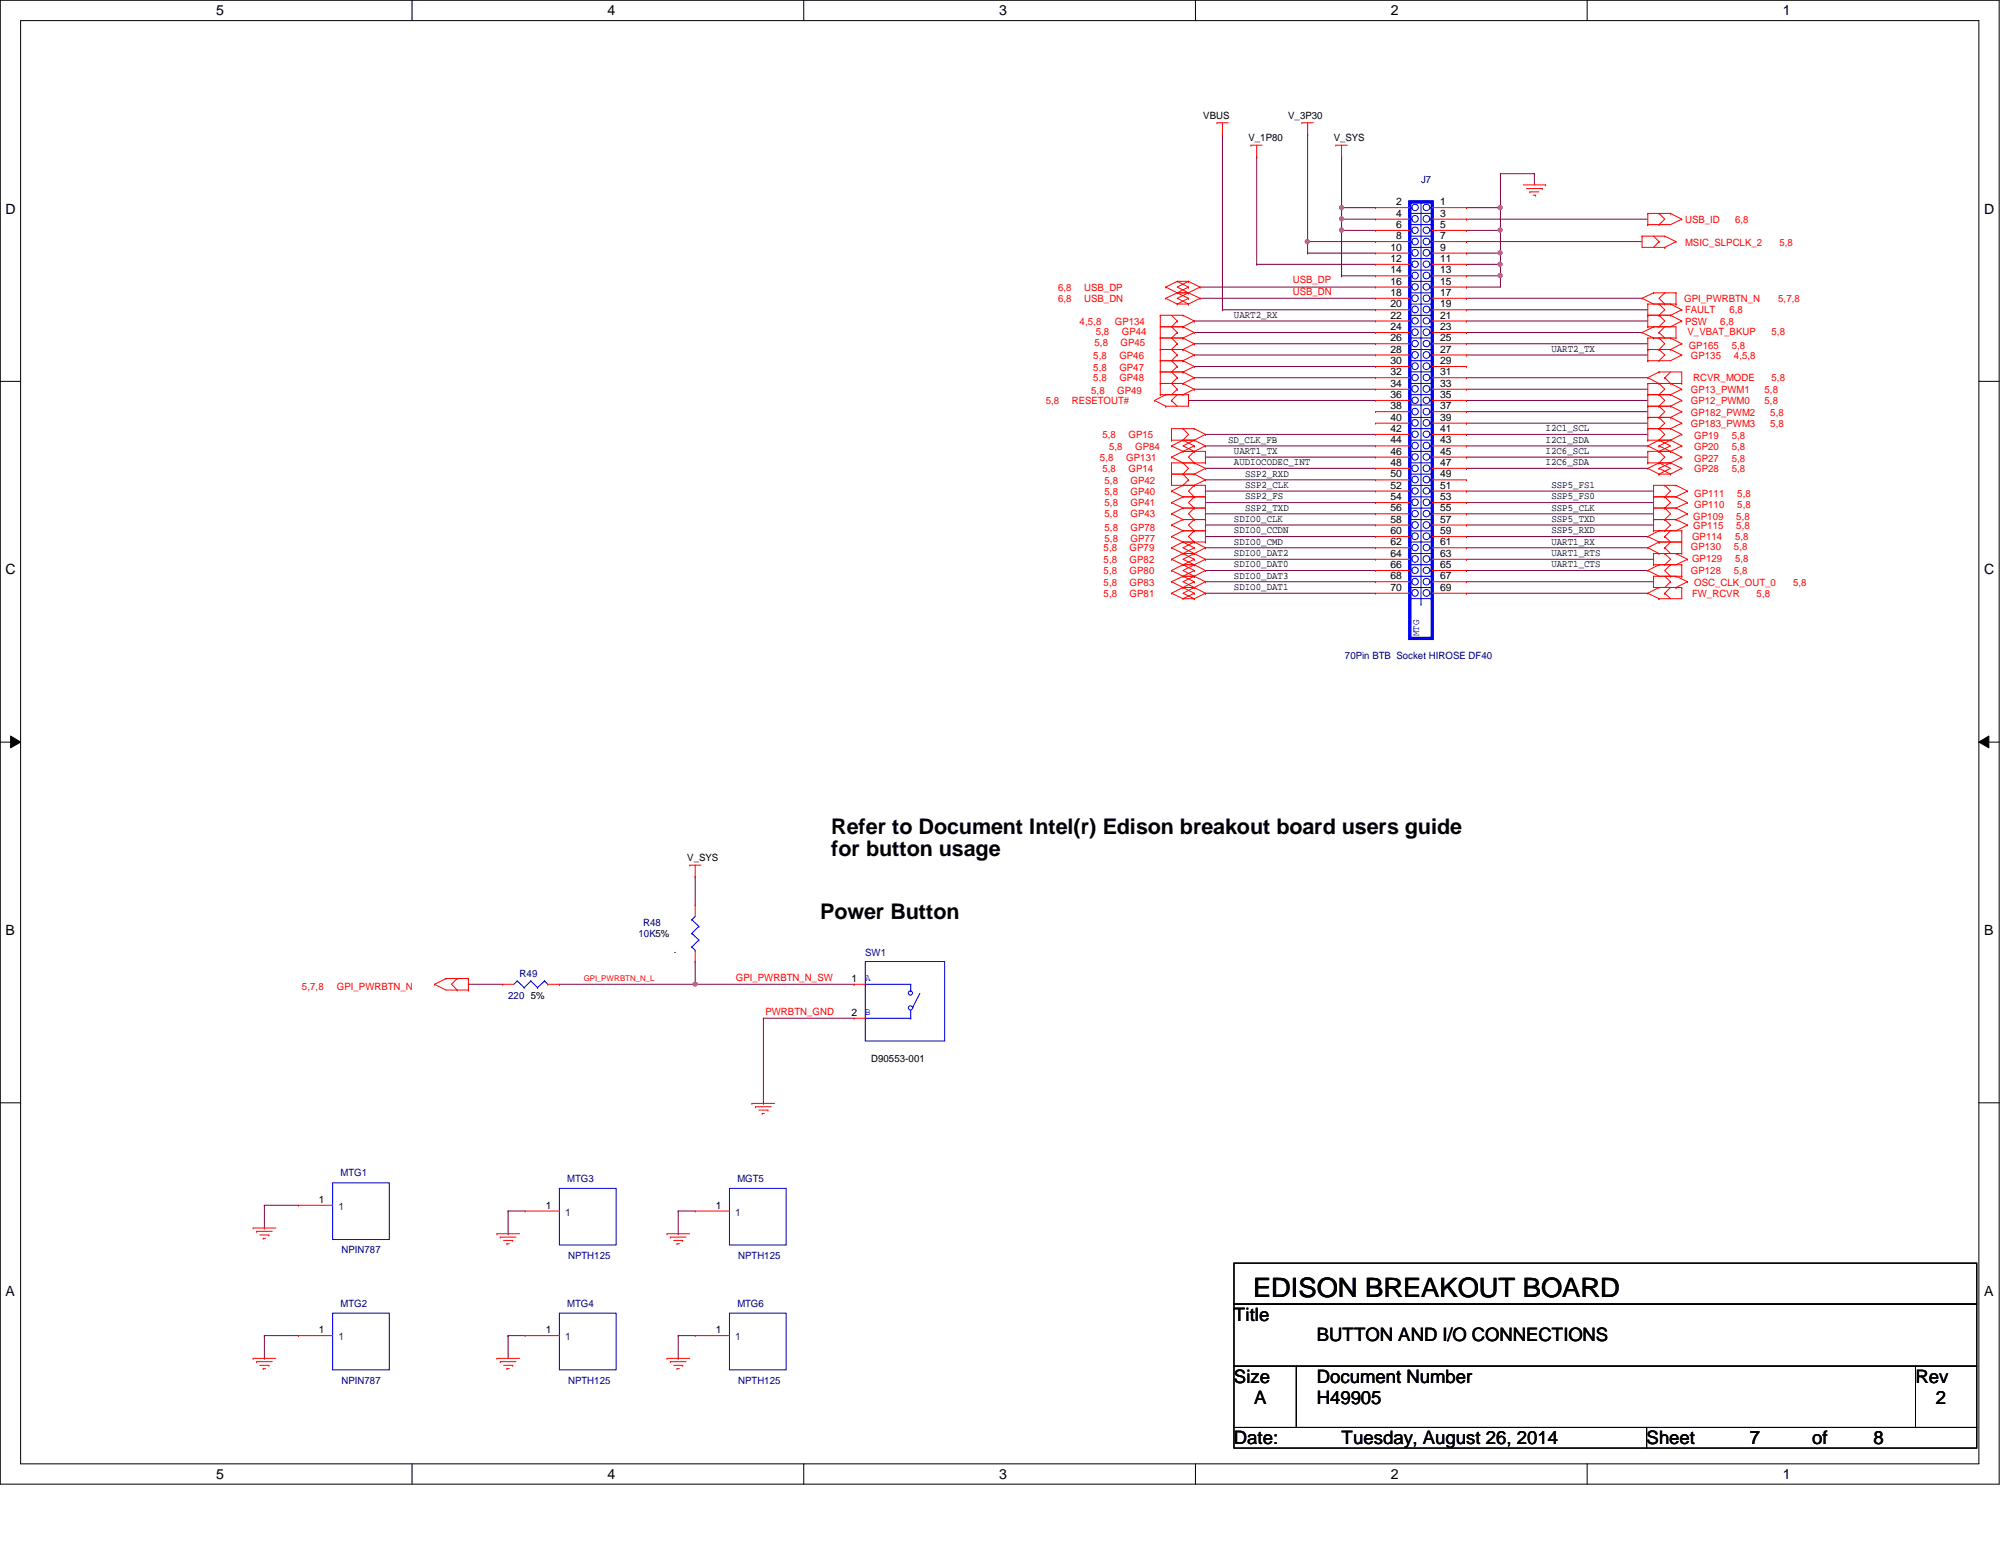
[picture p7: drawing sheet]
<svg xmlns="http://www.w3.org/2000/svg" width="279mm" height="216mm" viewBox="0 0 279 216" stroke-linecap="round" stroke-linejoin="round" font-family="sans-serif">
<path d="M0 0h279.1v207.3h-279.1zM2.9 2.9h273.4v201.5h-273.4z" fill="none" stroke="#000" stroke-width=".14"/>
<g fill="#fff">
<path d="M30.2 .4h1.1v2.2h-1.1z"/>
<path d="M30.2 204.8h1.1v2.2h-1.1z"/>
</g>
<path d="M57.5 0v2.9M57.5 204.4v2.9" fill="none" stroke="#000" stroke-width=".14"/>
<g fill="#fff">
<path d="M84.8 .4h1.1v2.2h-1.1z"/>
<path d="M84.8 204.8h1.1v2.2h-1.1z"/>
</g>
<path d="M112.2 0v2.9M112.2 204.4v2.9" fill="none" stroke="#000" stroke-width=".14"/>
<g fill="#fff">
<path d="M139.5 .4h1.1v2.2h-1.1z"/>
<path d="M139.5 204.8h1.1v2.2h-1.1z"/>
</g>
<path d="M166.9 0v2.9M166.9 204.4v2.9" fill="none" stroke="#000" stroke-width=".14"/>
<g fill="#fff">
<path d="M194.2 .4h1.1v2.2h-1.1z"/>
<path d="M194.2 204.8h1.1v2.2h-1.1z"/>
</g>
<path d="M221.6 0v2.9M221.6 204.4v2.9" fill="none" stroke="#000" stroke-width=".14"/>
<g fill="#fff">
<path d="M248.9 .4h1.1v2.2h-1.1z"/>
<path d="M248.9 204.8h1.1v2.2h-1.1z"/>
<path d="M.8 28.1h1.4v2.2h-1.4z"/>
<path d="M277 28.1h1.4v2.2h-1.4z"/>
<path d="M.8 78.4h1.4v2.2h-1.4z"/>
<path d="M277 78.4h1.4v2.2h-1.4z"/>
</g>
<path d="M0 53.3h2.9M276.3 53.3h2.8" fill="none" stroke="#000" stroke-width=".14"/>
<g fill="#fff">
<path d="M.8 128.8h1.3v2.2h-1.3z"/>
<path d="M277 128.8h1.3v2.2h-1.3z"/>
</g>
<path d="M0 103.6h2.9M1.5 102.8l1.4 .8-1.4 .8zM276.3 103.6l1.4-.8v1.6zM276.3 103.6h2.8" fill="none" stroke="#000" stroke-width=".14"/>
<path d="M1.5 102.8l1.4 .8-1.4 .8zM276.3 103.6l1.4-.8v1.6z" fill="#000"/>
<g fill="#fff">
<path d="M.8 179.2h1.3v2.2h-1.3z"/>
<path d="M277 179.2h1.3v2.2h-1.3z"/>
</g>
<path d="M0 154h2.9M276.3 154h2.8" fill="none" stroke="#000" stroke-width=".14"/>
<path d="M97.1 137.5h22.2M119.3 137.5h.1M106.6 142.2h.1M106.6 142.2h12.7" fill="none" stroke="#800040" stroke-width=".14"/>
<circle cx="97.1" cy="137.4" r=".29" fill="#f0f"/>
<circle cx="97.1" cy="137.4" r=".29" fill="none" stroke="#f0f" stroke-width=".14"/>
<g fill="none" stroke="#800040" stroke-width=".14">
<path d="M204.8 30.6h.1M204.8 33.7h.1M204.8 38.5h.1M204.8 30.6h25.3M204.8 33.7h24.5M204.8 38.5h4.7M209.5 36.9h.1M209.5 38.5h.1M209.5 36.9v3.2M166.8 46.4h.1M166.8 48h.1M166.8 49.6h.1"/>
<path d="M166.8 51.2h.1M166.8 54.4h.1M166.8 52.7h.1M166.8 46.4h25.3M166.8 48h25.3M166.8 49.6h25.3M166.8 51.2h25.3M166.8 54.4h25.3M166.8 52.7h25.3M204.8 52.7h.1M204.8 52.7h25.3M168.3 63.8h.1"/>
<path d="M168.3 65.4h.1M168.3 63.8h23.8M168.3 65.4h23.8M204.8 74.9h.1M204.8 73.3h.1M204.8 70.2h.1M204.8 71.8h.1M204.8 68.6h.1M204.8 79.7h.1M204.8 78.1h.1M204.8 76.5h.1M204.8 74.9h25.3"/>
<path d="M204.8 73.3h26.1M204.8 70.2h26.1M204.8 71.8h26.1M204.8 68.6h26.1M204.8 79.7h25.3M204.8 78.1h26.1M204.8 76.5h25.3M204.8 82.8h.1M204.8 81.2h.1M204.8 82.8h25.3M204.8 81.2h26.1M65.4 137.5h.1"/>
<path d="M65.4 137.5h4.8M78.1 137.5h.1M97.1 134.3h.1M97.1 122.4h.1M97.1 134.3v3.2h-19M97.1 122.4v4M106.6 154.1h.1M106.6 142.2v11.9"/>
</g>
<circle cx="209.5" cy="38.5" r=".3" fill="#f0f"/>
<circle cx="209.5" cy="38.5" r=".3" fill="none" stroke="#f0f" stroke-width=".14"/>
<g fill="none" stroke="#800040" stroke-width=".14">
<path d="M170.7 18.7h.1M170.7 18.7v24.6M187.3 32.2h.1M187.3 32.2h4.8M165.9 55.9h.1M165.9 55.9h26.2M166.8 44.8h.1M166.8 44.8h25.3M170.7 43.3h.1M170.7 43.3h21.4M204.8 40.1h.1M204.8 41.7h.1"/>
<path d="M204.8 55.9h.1M204.8 54.4h.1M204.8 59.1h.1M204.8 57.5h.1M204.8 40.1h4.7M204.8 41.7h24.5M204.8 55.9h25.3M204.8 54.4h25.3M204.8 59.1h25.3M204.8 57.5h25.3M168.3 67h.1M168.3 68.6h.1"/>
<path d="M168.3 70.2h.1M168.3 71.8h.1M168.3 78.1h.1M168.3 79.7h.1M168.3 74.9h.1M168.3 76.5h.1M168.3 73.3h.1M168.3 67h23.8M168.3 68.6h23.8M168.3 70.2h23.8M168.3 71.8h23.8M168.3 78.1h23.8"/>
<path d="M168.3 79.7h23.8M168.3 74.9h23.8M168.3 76.5h23.8M168.3 73.3h23.8M204.8 62.3h.1M204.8 60.7h.1M204.8 63.8h.1M204.8 65.4h.1M204.8 62.3h25.3M204.8 60.7h25.3M204.8 63.8h25.3M204.8 65.4h25.3"/>
<path d="M168.3 81.2h.1M168.3 82.8h.1M168.3 81.2h23.8M168.3 82.8h23.8"/>
</g>
<circle cx="187.3" cy="32.1" r=".3" fill="#f0f"/>
<circle cx="187.3" cy="32.1" r=".3" fill="none" stroke="#f0f" stroke-width=".14"/>
<path d="M187.3 30.6h.1M187.3 29h.1M187.3 30.6h4.8M187.3 29v3.2M187.3 29h4.8" fill="none" stroke="#800040" stroke-width=".14"/>
<circle cx="187.3" cy="30.6" r=".3" fill="#f0f"/>
<circle cx="187.3" cy="30.6" r=".3" fill="none" stroke="#f0f" stroke-width=".14"/>
<path d="M204.8 32.2h.1M204.8 32.2h4.7M209.5 24.3h.1M209.5 24.3v4.7" fill="none" stroke="#800040" stroke-width=".14"/>
<circle cx="209.5" cy="29" r=".3" fill="#f0f"/>
<circle cx="209.5" cy="29" r=".3" fill="none" stroke="#f0f" stroke-width=".14"/>
<path d="M204.8 29h.1M204.8 29h4.7M209.5 24.3h.1M209.5 29h.1M209.5 32.2h.1M209.5 24.3h4.7M209.5 29v6.3M214.2 24.3h.1M214.2 24.3v1.5" fill="none" stroke="#800040" stroke-width=".14"/>
<circle cx="209.5" cy="32.1" r=".3" fill="#f0f"/>
<circle cx="209.5" cy="32.1" r=".3" fill="none" stroke="#f0f" stroke-width=".14"/>
<path d="M204.8 35.3h.1M204.8 36.9h.1M204.8 35.3h4.7M209.5 35.3h.1M209.5 35.3v1.6h-4.7" fill="none" stroke="#800040" stroke-width=".14"/>
<circle cx="209.5" cy="36.9" r=".3" fill="#f0f"/>
<circle cx="209.5" cy="36.9" r=".3" fill="none" stroke="#f0f" stroke-width=".14"/>
<circle cx="209.5" cy="35.3" r=".3" fill="#f0f"/>
<circle cx="209.5" cy="35.3" r=".3" fill="none" stroke="#f0f" stroke-width=".14"/>
<path d="M182.6 18.7h.1M182.6 18.7v15M182.6 35.3h.1M182.6 35.3h9.5M167.6 40.1h.1M167.6 41.7h.1M167.6 40.1h24.5M167.6 41.7h24.5" fill="none" stroke="#800040" stroke-width=".14"/>
<circle cx="182.5" cy="33.7" r=".3" fill="#f0f"/>
<circle cx="182.5" cy="33.7" r=".3" fill="none" stroke="#f0f" stroke-width=".14"/>
<g fill="none" stroke="#800040" stroke-width=".14">
<path d="M175.5 36.9h.1M175.5 21.9h.1M175.5 36.9h16.6M175.5 21.9v15M182.6 33.7h.1M182.6 33.7h9.5M182.6 33.7v1.6M187.3 21.9h.1M187.3 21.9v7.1M204.8 49.6h.1M204.8 44.8h.1M204.8 43.3h.1"/>
<path d="M204.8 46.4h.1M204.8 48h.1M204.8 49.6h25.3M204.8 44.8h25.3M204.8 43.3h25.3M204.8 46.4h24.5M204.8 48h25.3"/>
</g>
<circle cx="187.3" cy="29" r=".3" fill="#f0f"/>
<circle cx="187.3" cy="29" r=".3" fill="none" stroke="#f0f" stroke-width=".14"/>
<g fill="none" stroke="#800040" stroke-width=".14">
<path d="M187.3 38.5h.1M187.3 32.2h.1M187.3 38.5h4.8M187.3 32.2v6.3M168.3 62.3h.1M168.3 60.7h.1M168.3 62.3h23.8M168.3 60.7h23.8M36.9 168.3h.1M36.9 171.5h.1M36.9 168.3h4.8M36.9 168.3v3.2"/>
<path d="M71 172.3h.1M71 169.1h.1M71 169.1v3.2M71 169.1h2.3M94.7 172.3h.1M94.7 169.1h.1M94.7 169.1h2.4M94.7 169.1v3.2M36.9 186.5h.1M36.9 189.7h.1M36.9 186.5v3.2M36.9 186.5h4.8"/>
<path d="M71 186.5h.1M71 186.5h2.3M71 186.5v3.2M94.7 189.7h.1M94.7 186.5h.1M94.7 186.5h2.4M94.7 186.5v3.2"/>
</g>
<g fill="none" stroke="#f00" stroke-width=".14">
<path d="M169.9 17.1h.1M169.9 17.1h1.6M170.7 18.7h.1M170.7 17.1v1.6M181.8 17.1h.1M181.8 17.1h1.6M182.6 18.7h.1M182.6 17.1v1.6M164.4 39.3h.1M164.4 39.3h1.5M164.4 39.3l-1.6 .8M164.4 39.3l1.5 .8"/>
<path d="M165.9 39.3h.1M165.9 39.3l1.7 .8M165.9 39.3l-1.5 .8 1.5 .8M174.7 20.3h.1M174.7 20.3h1.5M175.5 21.9h.1M175.5 20.3v1.6M186.5 20.3h.1M186.5 20.3h1.6M187.3 21.9h.1M187.3 20.3v1.6M192.1 29h.1"/>
<path d="M192.1 30.6h.1M192.1 32.2h.1M192.1 33.7h.1M192.1 35.3h.1M192.1 36.9h.1M192.1 38.5h.1M192.1 29h4.7M192.1 30.6h4.7M192.1 32.2h4.7M192.1 33.7h4.7M192.1 35.3h4.7M192.1 36.9h4.7"/>
<path d="M192.1 38.5h4.7M200 29h4.8M200 30.6h4.8M200 32.2h4.8M200 33.7h4.8M200 35.3h4.8M200 36.9h4.8M200 38.5h4.8M204.8 29h.1M204.8 30.6h.1M204.8 32.2h.1M204.8 33.7h.1"/>
<path d="M204.8 35.3h.1M204.8 36.9h.1M204.8 38.5h.1M212.7 25.8h3.1M213.1 26.3h2.2M213.6 26.8h.1M213.6 26.8h1.3M214.1 27.3h.3M214.4 27.3h.1M215.3 26.3h.1M215.8 25.8h.1M229.3 33h.1"/>
<path d="M229.3 33v1.5h3.2M229.3 33h3.2M230.1 31.4h.1M230.1 29.8h.1M230.1 29.8h3.2M230.1 29.8v1.6M230.9 33l.7 .7M231.6 31.4h.1M231.6 29.8h.1M231.6 33.7h.1M231.6 29.8l.9 .8-.9 .8M231.6 33.7l-.7 .8"/>
<path d="M232.5 34.5h.1M232.5 33h.1M232.5 33l1.5 .7M233.3 29.8h.1M233.3 29.8l1.5 .8M234 33.7h.1M234 33.7l-1.5 .8M234.8 30.6h.1M234.8 30.6l-1.5 .8h-3.2M161.2 55.9h.1M161.2 55.9l1.6 .8M162 47.2h.1"/>
<path d="M162 50.4h.1M162 51.9h.1M162 48.8h.1M162 53.6h.1M162 55.1h.1M162 44h.1M162 45.6h3.2M162 47.2h3.2M162 44v11.1M162 48.8h3.2M162 50.4h3.2M162 51.9h3.2"/>
<path d="M162 53.6h3.2M162 55.1h3.9M162 44h3.2M162.8 56.7h.1M162.8 55.1h.1M162.8 40.1h.1M162.8 41.7h.1M162.8 41.7l1.6 .8M162.8 55.1l-1.6 .8M162.8 40.1l1.6 .8M163.6 55.9h.1M163.6 59.9h.1"/>
<path d="M163.6 59.9v1.6M163.6 55.9l.8 .8M163.6 44l.8 .8M163.6 59.9h3.2M164.4 46.4h.1M164.4 49.6h.1M164.4 51.2h.1M164.4 48h.1M164.4 52.7h.1M164.4 54.4h.1M164.4 44.8h.1M164.4 40.9h.1"/>
<path d="M164.4 42.5h.1M164.4 46.4l-.8 .8 .8 .8M164.4 44.8l-.8 .8 .8 .8M164.4 49.6l-.8 .8 .8 .8M164.4 48l-.8 .8 .8 .8M164.4 51.2l-.8 .7 .8 .8M164.4 52.7l-.8 .9 .8 .8M164.4 54.4l-.8 .7M164.4 42.5h1.5M164.4 40.9h1.5M164.4 55.1l-.8 .8M164.4 40.9l-1.6 .8"/>
<path d="M164.4 40.9l1.5 .8M165.2 45.6h.1M165.2 47.2h.1M165.2 48.8h.1M165.2 50.4h.1M165.2 51.9h.1M165.2 53.6h.1M165.2 55.1h.1M165.2 44h.1M165.2 59.9h.1M165.2 45.6l1.6 .8M165.2 48.8l1.6 .8"/>
<path d="M165.2 50.4l1.6 .8M165.2 47.2l1.6 .8M165.2 51.9l1.6 .8M165.2 53.6l1.6 .8M165.2 44l1.6 .8M165.2 59.9l.7 .8-.7 .8M165.9 55.1h.1M165.9 40.9h.1M165.9 40.1h.1M165.9 42.5h.1M165.9 41.7h.1M165.9 55.1v1.6h-3.1"/>
<path d="M165.9 40.1l-1.5 .8M165.9 40.9l1.7 .8M165.9 40.9l-1.5 .8 1.5 .8M165.9 41.7l-1.5 .8M166.8 46.4h.1M166.8 49.6h.1M166.8 51.2h.1M166.8 48h.1M166.8 52.7h.1M166.8 54.4h.1M166.8 44.8h.1M166.8 59.9h.1"/>
<path d="M166.8 46.4l-1.6 .8M166.8 49.6l-1.6 .8M166.8 51.2l-1.6 .7M166.8 48l-1.6 .8M166.8 52.7l-1.6 .9M166.8 54.4l-1.6 .7M166.8 44.8l-1.6 .8M166.8 59.9l1.5 .8M167.6 40.1h.1M167.6 41.7h.1M167.6 40.1l-1.7 .8M167.6 41.7l-1.7 .8"/>
<path d="M192.1 40.1h.1M192.1 41.7h.1M192.1 44.8h.1M192.1 46.4h.1M192.1 48h.1M192.1 49.6h.1M192.1 51.2h.1M192.1 52.7h.1M192.1 54.4h.1M192.1 55.9h.1M192.1 57.5h.1M192.1 59.1h.1"/>
<path d="M192.1 43.3h.1M192.1 40.1h4.7M192.1 41.7h4.7M192.1 44.8h4.7M192.1 46.4h4.7M192.1 48h4.7M192.1 49.6h4.7M192.1 43.3h4.7M192.1 51.2h4.7M192.1 52.7h4.7M192.1 54.4h4.7M192.1 55.9h4.7"/>
<path d="M192.1 57.5h4.7M192.1 59.1h4.7M200 40.1h4.8M200 41.7h4.8M200 44.8h4.8M200 46.4h4.8M200 48h4.8M200 49.6h4.8M200 43.3h4.8M200 51.2h4.8M200 52.7h4.8M200 54.4h4.8"/>
<path d="M200 55.9h4.8M200 57.5h4.8M200 59.1h4.8M204.8 40.1h.1M204.8 41.7h.1M204.8 43.3h.1M204.8 44.8h.1M204.8 46.4h.1M204.8 48h.1M204.8 49.6h.1M204.8 51.2h.1M204.8 52.7h.1"/>
<path d="M204.8 54.4h.1M204.8 55.9h.1M204.8 57.5h.1M204.8 59.1h.1M229.3 41.7h.1M229.3 46.4h.1M229.3 41.7l1.6 .8M229.3 46.4l1.6 .8M230.1 52.7h.1M230.1 56.7h.1M230.1 55.1h.1M230.1 59.9h.1"/>
<path d="M230.1 58.3h.1M230.1 53.6h.1M230.1 50.4h.1M230.1 48.8h.1M230.1 45.6h.1M230.1 44h.1M230.1 42.5h.1M230.1 47.2h.1M230.1 45.6h3.9v1.6M230.1 47.2h3.9M230.1 48.8h3.2M230.1 53.6h4.7"/>
<path d="M230.1 55.1h3.2M230.1 52.7l1.5 .9M230.1 42.5v3.1M230.1 47.2v3.2M230.1 53.6v7.9M230.1 42.5h3.9M230.1 56.7h3.2M230.1 44h3.2M230.1 59.9h3.2M230.1 58.3h3.2M230.9 40.9h.1M230.9 45.6h.1"/>
<path d="M230.9 47.2h.1M230.9 40.9l-1.6 .8M230.9 40.9h3.1M230.9 45.6l-1.6 .8M231.6 51.9h.1M231.6 53.6h.1M231.6 56.7h.1M231.6 55.1h.1M231.6 59.9h.1M231.6 58.3h.1M231.6 50.4h.1M231.6 48.8h.1"/>
<path d="M231.6 45.6h.1M231.6 44h.1M231.6 42.5h.1M231.6 46.4h.1M231.6 47.2h.1M231.6 51.9h3.2v1.7M231.6 51.9l-1.5 .8M231.6 55.1l.9 .8-.9 .8M231.6 59.9l.9 .8-.9 .8M231.6 56.7l.9 .8-.9 .8M231.6 58.3l.9 .8-.9 .8M231.6 53.6l.9 .8-.9 .7"/>
<path d="M231.6 48.8l.9 .8-.9 .8M231.6 44l.9 .8-.9 .8M231.6 42.5l.9 .8-.9 .7M231.6 46.4l.9 .8M231.6 47.2l.9 .8-.9 .8M232.5 52.7h.1M232.5 42.5h.1M232.5 40.9h.1M232.5 52.7l.8 .9M232.5 40.9l-.9 .8 .9 .8M232.5 45.6l-.9 .8M233.3 55.1h.1"/>
<path d="M233.3 59.9h.1M233.3 56.7h.1M233.3 58.3h.1M233.3 53.6h.1M233.3 48.8h.1M233.3 44h.1M233.3 42.5h.1M233.3 47.2h.1M233.3 51.9l-.8 .8M233.3 55.1l1.5 .8M233.3 59.9l1.5 .8M233.3 56.7l1.5 .8"/>
<path d="M233.3 58.3l1.5 .8M233.3 53.6l1.5 .8M233.3 48.8l1.5 .8M233.3 44l1.5 .8M233.3 42.5l1.5 .8M233.3 47.2l1.5 .8M234 42.5h.1M234 40.9h.1M234 47.2h.1M234 40.9v1.6M234.8 53.6h.1M234.8 55.9h.1"/>
<path d="M234.8 57.5h.1M234.8 59.1h.1M234.8 54.4h.1M234.8 49.6h.1M234.8 44.8h.1M234.8 43.3h.1M234.8 48h.1M234.8 49.6l-1.5 .8h-3.2M234.8 55.9l-1.5 .8M234.8 57.5l-1.5 .8M234.8 59.1l-1.5 .8M234.8 54.4l-1.5 .7"/>
<path d="M234.8 44.8l-1.5 .8M234.8 43.3l-1.5 .7M234.8 48l-1.5 .8M163.6 63.8h.1M163.6 66.2h.1M163.6 64.6h.1M163.6 68.6h.1M163.6 70.2h.1M163.6 71.8h.1M163.6 73.3h.1M163.6 76.5h.1M163.6 79.7h.1"/>
<path d="M163.6 78.1h.1M163.6 74.9h.1M163.6 62.3h.1M163.6 61.5h.1M163.6 64.6v3.2h4.7M163.6 63.8l1.6 .8M163.6 64.6h4.7M163.6 66.2h3.2M163.6 68.6l1.6 .8M163.6 70.2l1.6 .8M163.6 71.8l1.6 .8M163.6 61.5h3.2"/>
<path d="M163.6 73.3l1.6 .8M163.6 76.5l1.6 .8M163.6 79.7l1.6 .8M163.6 78.1l1.6 .8M163.6 74.9l1.6 .8M163.6 62.3l1.6 .7M165.2 63h.1M165.2 66.2h.1M165.2 64.6h.1M165.2 67.8h.1M165.2 69.4h.1M165.2 71h.1"/>
<path d="M165.2 72.6h.1M165.2 77.3h.1M165.2 75.7h.1M165.2 78.9h.1M165.2 74.1h.1M165.2 61.5h.1M165.2 75.7h3.1M165.2 74.1h3.1M165.2 72.6h3.1M165.2 71h3.1M165.2 69.4h3.1M165.2 63l-1.6 .8"/>
<path d="M165.2 63h3.1M165.2 78.9h1.6M165.2 77.3h1.6M165.2 64.6l.7 .8-.7 .8M165.2 66.2l.7 .8M165.2 67.8l-1.6 .8M165.2 69.4l-1.6 .8M165.2 71l-1.6 .8M165.2 72.6l-1.6 .7M165.2 75.7l-1.6 .8M165.2 75.7l1.6 .8M165.2 78.9l-1.6 .8"/>
<path d="M165.2 78.9l1.6 .8M165.2 77.3l-1.6 .8M165.2 77.3l1.6 .8M165.2 74.1l-1.6 .8M165.2 61.5l-1.6 .8M165.2 61.5l1.6 .8M165.9 67h.1M165.9 67l-.7 .8M166.8 64.6h.1M166.8 63h.1M166.8 67.8h.1M166.8 66.2h.1"/>
<path d="M166.8 69.4h.1M166.8 71h.1M166.8 72.6h.1M166.8 74.1h.1M166.8 75.7h.1M166.8 77.3h.1M166.8 76.5h.1M166.8 78.9h.1M166.8 79.7h.1M166.8 78.1h.1M166.8 61.5h.1M166.8 62.3h.1"/>
<path d="M166.8 63l-.9 .8 .9 .8M166.8 64.6l1.5 .8M166.8 66.2l1.5 .8M166.8 67.8l-.9 .8 .9 .8M166.8 69.4l-.9 .8 .9 .8M166.8 71l-.9 .8 .9 .8M166.8 72.6l-.9 .7 .9 .8M166.8 75.7l1.5 .8M166.8 75.7l-1.6 .8 3.1 1.6M166.8 76.5l-1.6 .8M166.8 78.9l1.5 .8M166.8 78.9l-1.6 .8 1.6 .8"/>
<path d="M166.8 79.7l-1.6 .8M166.8 78.1l-1.6 .8M166.8 74.1l-.9 .8 .9 .8M166.8 61.5l1.5 .8M166.8 62.3l-1.6 .7M168.3 64.6h.1M168.3 63h.1M168.3 65.4h.1M168.3 67h.1M168.3 69.4h.1M168.3 67.8h.1M168.3 71h.1"/>
<path d="M168.3 72.6h.1M168.3 74.1h.1M168.3 76.5h.1M168.3 79.7h.1M168.3 78.1h.1M168.3 75.7h.1M168.3 62.3h.1M168.3 60.7h.1M168.3 63v1.6M168.3 67.8v7.9M168.3 65.4l-1.5 .8M168.3 67l-1.5 .8"/>
<path d="M168.3 76.5l-3.1 1.6 1.6 .8M168.3 79.7l-1.5 .8M168.3 78.1l-1.5 .8M168.3 62.3l-1.5 .7M168.3 60.7l-3.1 1.6 1.6 .7M192.1 60.7h.1M192.1 62.3h.1M192.1 63.8h.1M192.1 65.4h.1M192.1 67h.1M192.1 68.6h.1M192.1 70.2h.1"/>
<path d="M192.1 71.8h.1M192.1 73.3h.1M192.1 74.9h.1M192.1 76.5h.1M192.1 78.1h.1M192.1 79.7h.1M192.1 60.7h4.7M192.1 62.3h4.7M192.1 63.8h4.7M192.1 65.4h4.7M192.1 67h4.7M192.1 68.6h4.7"/>
<path d="M192.1 70.2h4.7M192.1 71.8h4.7M192.1 73.3h4.7M192.1 74.9h4.7M192.1 76.5h4.7M192.1 78.1h4.7M192.1 79.7h4.7M200 60.7h4.8M200 62.3h4.8M200 63.8h4.8M200 65.4h4.8M200 67h4.8"/>
<path d="M200 68.6h4.8M200 70.2h4.8M200 71.8h4.8M200 73.3h4.8M200 74.9h4.8M200 76.5h4.8M200 78.1h4.8M200 79.7h4.8M204.8 60.7h.1M204.8 62.3h.1M204.8 63.8h.1M204.8 65.4h.1"/>
<path d="M204.8 67h.1M204.8 68.6h.1M204.8 70.2h.1M204.8 71.8h.1M204.8 73.3h.1M204.8 74.9h.1M204.8 76.5h.1M204.8 78.1h.1M204.8 79.7h.1M230.1 74.9h.1M230.1 79.7h.1M230.1 76.5h.1"/>
<path d="M230.1 61.5h.1M230.1 62.3h.1M230.1 64.6h.1M230.1 63h.1M230.1 65.4h.1M230.1 74.9l1.5 .8M230.1 64.6h3.2M230.1 63h3.2M230.1 79.7l1.5 .8M230.1 76.5l1.5 .8M230.1 63v1.6M230.1 61.5h3.2"/>
<path d="M230.1 62.3l1.5 .7M230.1 65.4l1.5 .8M230.9 74.1h.1M230.9 72.6h.1M230.9 71h.1M230.9 69.4h.1M230.9 67.8h.1M230.9 78.9h.1M230.9 77.3h.1M230.9 74.1h3.9M230.9 72.6h3.1M230.9 67.8v6.3"/>
<path d="M230.9 77.3v1.6M230.9 71h3.1M230.9 69.4h3.1M230.9 67.8h3.1M230.9 78.9h3.9M230.9 77.3h3.9M231.6 75.7h.1M231.6 74.1h.1M231.6 78.9h.1M231.6 77.3h.1M231.6 61.5h.1M231.6 63h.1"/>
<path d="M231.6 62.3h.1M231.6 64.6h.1M231.6 66.2h.1M231.6 65.4h.1M231.6 75.7h3.2M231.6 74.1l-1.5 .8M231.6 78.9l-1.5 .8M231.6 75.7l-1.5 .8M231.6 66.2h1.7M231.6 61.5l-1.5 .8M231.6 61.5l1.7 .8-1.7 .7M231.6 62.3l1.7 .7"/>
<path d="M231.6 63l.9 .8-.9 .8M231.6 64.6l-1.5 .8M231.6 64.6l1.7 .8-1.7 .8M231.6 65.4l1.7 .8M232.5 74.9h.1M232.5 74.1h.1M232.5 72.6h.1M232.5 71h.1M232.5 69.4h.1M232.5 67.8h.1M232.5 78.9h.1M232.5 77.3h.1"/>
<path d="M232.5 76.5h.1M232.5 74.9l.8 .8-.8 .8M232.5 72.6l.8 .7-.8 .8M232.5 69.4l.8 .8-.8 .8M232.5 71l.8 .8-.8 .8M232.5 67.8l.8 .8-.8 .8M232.5 77.3l.8 .8-.8 .8M232.5 76.5l.8 .8M233.3 78.9h.1M233.3 63h.1M233.3 61.5h.1M233.3 66.2h.1"/>
<path d="M233.3 64.6h.1M233.3 74.1l-.8 .8M233.3 78.9l-.8 .8 .8 .8M233.3 61.5l1.5 .8M233.3 61.5l-1.7 .8M233.3 63l1.5 .8M233.3 64.6l1.5 .8M233.3 64.6l-1.7 .8M234 72.6h.1M234 69.4h.1M234 71h.1M234 67.8h.1"/>
<path d="M234 77.3h.1M234 72.6l1.6 .7M234 69.4l1.6 .8M234 71l1.6 .8M234 67.8l1.6 .8M234 77.3l1.6 .8M234.8 74.1h.1M234.8 78.9h.1M234.8 77.3h.1M234.8 60.7h.1M234.8 62.3h.1M234.8 63.8h.1"/>
<path d="M234.8 65.4h.1M234.8 74.1v3.2M234.8 78.9v1.6M234.8 60.7l-1.5 .8M234.8 62.3l-1.5 .7M234.8 63.8l-1.5 .8M234.8 65.4l-1.5 .8M235.6 73.3h.1M235.6 70.2h.1M235.6 71.8h.1M235.6 68.6h.1M235.6 78.1h.1"/>
<path d="M235.6 73.3l-1.6 .8M235.6 70.2l-1.6 .8M235.6 71.8l-1.6 .8M235.6 68.6l-1.6 .8M235.6 78.1l-1.6 .8M163.6 82.8h.1M163.6 81.2h.1M163.6 82.8l1.6 .8M163.6 81.2l1.6 .8M165.2 80.5h.1M165.2 83.6h.1M165.2 82h.1"/>
<path d="M165.2 83.6h1.6M165.2 82h1.6M165.2 80.5h1.6M165.2 82l-1.6 .8M165.2 82l1.6 .8M165.2 80.5l-1.6 .7M165.2 80.5l1.6 .7M166.8 80.5h.1M166.8 82h.1M166.8 83.6h.1M166.8 82.8h.1M166.8 81.2h.1"/>
<path d="M166.8 80.5l-1.6 .7 3.1 1.6M166.8 82.8l-1.6 .8M166.8 80.5l1.5 .7M166.8 81.2l-1.6 .8M168.3 82.8h.1M168.3 81.2h.1M168.3 82.8l-1.5 .8M168.3 81.2l-3.1 1.6 1.6 .8M192.1 81.2h.1M192.1 82.8h.1M192.1 81.2h4.7M192.1 82.8h4.7"/>
<path d="M200 81.2h4.8M200 82.8h4.8M204.8 81.2h.1M204.8 82.8h.1M230.1 82.8h.1M230.1 82.8l1.5 .8M230.9 80.5h.1M230.9 80.5v1.5h3.9M230.9 80.5h3.9M231.6 83.6h.1M231.6 82h.1M231.6 82l-1.5 .8"/>
<path d="M232.5 82.8h.1M232.5 82.8l.8 .8M232.5 80.5l.8 .7M233.3 80.5h.1M233.3 81.2h.1M233.3 82l-.8 .8M233.3 81.2l-.8 .8M234 82h.1M234 80.5h.1M234 80.5l1.6 .7M234.8 82h.1M234.8 80.5h.1"/>
<path d="M234.8 82v1.6h-3.2M235.6 81.2h.1M235.6 81.2l-1.6 .8M60.7 137.5h.1M60.7 137.5l1.6 .8h3.1M62.3 136.7h.1M62.3 136.7l-1.6 .8M62.3 136.7h3.1M63.8 138.3h.1M63.8 136.7h.1M63.8 136.7l-.8 .8 .8 .8M65.4 138.3h.1"/>
<path d="M65.4 136.7h.1M65.4 136.7v1.6M70.2 137.5h.1M70.2 137.5h1.6M76.5 137.5h1.6M78.1 137.5h.1M96.3 120.8h.1M96.3 120.8h1.6M97.1 122.4h.1M97.1 126.4h.1M97.1 134.3h.1M97.1 120.8v1.6"/>
<path d="M97.1 126.4v1.6M97.1 132.7v1.6M119.3 137.5h.1M119.3 137.5h1.5M105 154.1h.1M105 154.1h3.2M105.5 154.6h.1M105.5 154.6h2.2M106 155h1.2M106.4 155.5h.1M106.4 155.5h.3M107.2 155h.1"/>
<path d="M119.3 142.2h.1M119.3 142.2h1.5M35.3 171.5h.1M35.3 171.5h3.2M35.8 172h.1M35.8 172h2.2M36.3 172.5h1.2M36.7 172.9h.1M36.7 172.9h.4M37.5 172.5h.1M41.7 168.3h.1M41.7 168.3h4.7"/>
<path d="M69.4 172.3h.1M69.4 172.3h3.2M69.8 172.8h.1M69.8 172.8h2.3M70.3 173.2h1.3M70.8 173.7h.1M70.8 173.7h.3M71.6 173.2h.1M73.3 169.1h.1M73.3 169.1h4.8M93.1 172.3h.1M93.1 172.3h3.2"/>
<path d="M93.6 172.8h.1M93.6 172.8h2.2M94.1 173.2h1.2M94.5 173.7h.1M94.5 173.7h.4M95.3 173.2h.1M97.1 169.1h.1M97.1 169.1h4.8M35.3 189.7h.1M35.3 189.7h3.2M35.8 190.2h.1M35.8 190.2h2.2"/>
<path d="M36.3 190.7h1.2M36.7 191.1h.1M36.7 191.1h.4M37.5 190.7h.1M41.7 186.5h.1M41.7 186.5h4.7M69.4 189.7h.1M69.4 189.7h3.2M69.8 190.2h.1M69.8 190.2h2.3M70.3 190.7h1.3M70.8 191.1h.1"/>
<path d="M70.8 191.1h.3M71.6 190.7h.1M73.3 186.5h.1M73.3 186.5h4.8M93.1 189.7h.1M93.1 189.7h3.2M93.6 190.2h.1M93.6 190.2h2.2M94.1 190.7h1.2M94.5 191.1h.1M94.5 191.1h.4M95.3 190.7h.1"/>
<path d="M97.1 186.5h.1M97.1 186.5h4.8"/>
</g>
<path d="M172.3 176.4h103.7v5.7h-103.7zM172.3 182.1h103.7v8.7h-103.7zM172.3 190.8h8.7v8.5h-8.7zM172.3 199.3h57.6v2.9h-57.6zM181 190.8h86.5v8.5h-86.5zM229.9 199.3h46.1v2.9h-46.1zM267.5 190.8h8.5v8.5h-8.5z" fill="none" stroke="#000" stroke-width=".14"/>
<g fill="none" stroke="#00f" stroke-width=".14">
<path d="M196.8 29.8h.1M196.8 33h.1M196.8 34.5h.1M196.8 36.1h.1M196.8 37.7h.1M196.8 39.3h.1M196.8 31.4h.1M196.8 29h.3M196.8 29.8h3.2M196.8 35.3h.3M196.8 33h3.2M196.8 34.5h3.2"/>
<path d="M196.8 32.2h.3M196.8 33.7h.3M196.8 36.1h3.2M196.8 37.7h3.2M196.8 39.3h3.2M196.8 36.9h.3M196.8 38.5h.3M196.8 30.6h.3M196.8 31.4h3.2M197.1 29h.1M197.1 35.3h.1M197.1 36.9h.1"/>
<path d="M197.1 38.5h.1M197.1 33.7h.1M197.1 30.6h.1M197.1 32.2h.1M198.4 28.2v56.2M199.7 29h.1M199.7 32.2h.1M199.7 33.7h.1M199.7 36.9h.1M199.7 35.3h.1M199.7 38.5h.1M199.7 30.6h.1"/>
<path d="M199.7 29h.3M199.7 35.3h.3M199.7 32.2h.3M199.7 33.7h.3M199.7 36.9h.3M199.7 38.5h.3M199.7 30.6h.3M196.8 45.6h.1M196.8 47.2h.1M196.8 48.8h.1M196.8 50.4h.1M196.8 51.9h.1"/>
<path d="M196.8 53.6h.1M196.8 55.1h.1M196.8 56.6h.1M196.8 58.3h.1M196.8 59.9h.1M196.8 59.1h.1M196.8 57.5h.1M196.8 55.9h.1M196.8 54.4h.1M196.8 51.2h.1M196.8 52.7h.1M196.8 49.6h.1"/>
<path d="M196.8 48h.1M196.8 46.4h.1M196.8 41.7h.1M196.8 44h.1M196.8 40.9h.1M196.8 44.8h.1M196.8 42.5h.1M196.8 45.6h3.2M196.8 47.2h3.2M196.8 48.8h3.2M196.8 50.4h3.2M196.8 51.9h3.2"/>
<path d="M196.8 53.6h3.2M196.8 55.1h3.2M196.8 56.6h3.2M196.8 58.3h3.2M196.8 59.9h3.2M196.8 59.1h.3M196.8 57.5h.3M196.8 55.9h.3M196.8 54.4h.3M196.8 51.2h.3M196.8 52.7h.3M196.8 49.6h.3"/>
<path d="M196.8 48h.3M196.8 46.4h.3M196.8 41.7h.3M196.8 44h3.2M196.8 40.9h3.2M196.8 44.8h.3M196.8 40.1h.3M196.8 42.5h3.2M197 44h.1M197.1 40.1h.1M199.7 45.6h.1M199.7 46.4h.1"/>
<path d="M199.7 48h.1M199.7 48.8h.1M199.7 49.6h.1M199.7 51.2h.1M199.7 52.7h.1M199.7 54.4h.1M199.7 55.9h.1M199.7 57.5h.1M199.7 59.1h.1M199.7 41.7h.1M199.7 44h.1M199.7 44.8h.1"/>
<path d="M199.7 43.3h.1M199.7 40.1h.1M199.7 59.1h.3M199.7 57.5h.3M199.7 55.9h.3M199.7 54.4h.3M199.7 51.2h.3M199.7 52.7h.3M199.7 49.6h.3M199.7 48h.3M199.7 46.4h.3M199.7 41.7h.3"/>
<path d="M199.7 44.8h.3M199.7 40.1h.3M199.7 43.3h.3M196.8 61.5h.1M196.8 60.7h.1M196.8 63h.1M196.8 62.3h.1M196.8 64.6h.1M196.8 63.8h.1M196.8 66.2h.1M196.8 65.4h.1M196.8 67.8h.1"/>
<path d="M196.8 67h.1M196.8 69.4h.1M196.8 68.6h.1M196.8 71h.1M196.8 70.2h.1M196.8 72.6h.1M196.8 71.8h.1M196.8 74.1h.1M196.8 73.3h.1M196.8 74.9h.1M196.8 75.7h.1M196.8 77.3h.1"/>
<path d="M196.8 76.5h.1M196.8 78.9h.1M196.8 78.1h.1M196.8 79.7h.1M196.8 61.5h3.2M196.8 60.7h.3M196.8 63h3.2M196.8 62.3h.3M196.8 64.6h3.2M196.8 63.8h.3M196.8 66.2h3.2M196.8 65.4h.3"/>
<path d="M196.8 67.8h3.2M196.8 67h.3M196.8 69.4h3.2M196.8 68.6h.3M196.8 71h3.2M196.8 70.2h.3M196.8 72.6h3.2M196.8 71.8h.3M196.8 74.1h3.2M196.8 73.3h.3M196.8 74.9h.3M196.8 75.7h3.2"/>
<path d="M196.8 77.3h3.2M196.8 76.5h.3M196.8 78.9h3.2M196.8 78.1h.3M196.8 79.7h.3M199.7 60.7h.1M199.7 62.3h.1M199.7 63.8h.1M199.7 65.4h.1M199.7 67h.1M199.7 68.6h.1M199.7 70.2h.1"/>
<path d="M199.7 71.8h.1M199.7 73.3h.1M199.7 74.9h.1M199.7 76.5h.1M199.7 78.1h.1M199.7 79.7h.1M199.7 60.7h.3M199.7 62.3h.3M199.7 63.8h.3M199.7 65.4h.3M199.7 67h.3M199.7 68.6h.3"/>
<path d="M199.7 70.2h.3M199.7 71.8h.3M199.7 73.3h.3M199.7 74.9h.3M199.7 76.5h.3M199.7 78.1h.3M199.7 79.7h.3M196.8 80.5h.1M196.8 82h.1M196.8 81.2h.1M196.8 83.6h.1M196.8 82.8h.1"/>
<path d="M196.8 80.5h3.2M196.8 82h3.2M196.8 81.2h.3M196.8 83.6h3.2M196.8 82.8h.3M198.4 84.4h.1M199.7 81.2h.1M199.7 82.8h.1M199.7 81.2h.3M199.7 82.8h.3M72.2 137h.1M72.2 137l-.4 .5"/>
<path d="M72.2 137l1 .9M73.2 137.9h.1M74.1 137h.1M74.1 137l-.9 .9M74.1 137l1 .9M75.1 137.9h.1M76 137h.1M76 137l-.9 .9M76 137l.5 .5M76.5 137.5h.1M96.6 128.4h.1M96.6 130.3h.1"/>
<path d="M96.6 132.2h.1M96.6 128.4l1 1M96.6 130.3l1 1M96.6 132.2l.5 .5M97.1 132.7h.1M97.1 128l-.5 .4M97.6 129.4h.1M97.6 131.3h.1M97.6 129.4l-1 .9M97.6 131.3l-1 .9M120.8 134.3h11.1v11.1h-11.1zM120.8 137.5h.1"/>
<path d="M120.8 137.5h6.4v.9M127.2 138.4h.1M128.4 138.7l-.9 1.9M120.8 142.2h.1M120.8 142.2h6.4M127.2 142.2h.1M127.2 141.1v1.1M127.5 140.6h.1M46.4 165.2h8v7.9h-8zM78.1 165.9h7.9v8h-7.9zM101.9 165.9h7.9v8h-7.9zM46.4 183.4h8v7.9h-8z"/>
<path d="M78.1 183.4h7.9v7.9h-7.9zM101.9 183.4h7.9v7.9h-7.9z"/>
<circle cx="197.6" cy="30.6" r=".46"/>
<circle cx="197.6" cy="33.7" r=".46"/>
<circle cx="197.6" cy="38.5" r=".46"/>
<circle cx="197.6" cy="35.3" r=".46"/>
<circle cx="197.6" cy="32.1" r=".45"/>
<circle cx="197.6" cy="29" r=".45"/>
<circle cx="197.6" cy="36.9" r=".45"/>
<circle cx="199.2" cy="30.6" r=".47"/>
<circle cx="199.2" cy="33.7" r=".47"/>
<circle cx="199.2" cy="38.5" r=".47"/>
<circle cx="199.2" cy="35.3" r=".47"/>
<circle cx="199.2" cy="36.9" r=".46"/>
<circle cx="199.2" cy="32.1" r=".46"/>
<circle cx="199.2" cy="29" r=".46"/>
<circle cx="197.6" cy="54.3" r=".46"/>
<circle cx="197.6" cy="49.6" r=".46"/>
<circle cx="197.6" cy="57.5" r=".46"/>
<circle cx="197.6" cy="41.7" r=".46"/>
<circle cx="197.6" cy="46.4" r=".46"/>
<circle cx="197.6" cy="43.2" r=".46"/>
<circle cx="197.6" cy="59.1" r=".46"/>
<circle cx="197.6" cy="51.1" r=".46"/>
<circle cx="197.6" cy="44.8" r=".45"/>
<circle cx="197.6" cy="48" r=".45"/>
<circle cx="197.6" cy="55.9" r=".45"/>
<circle cx="197.6" cy="52.7" r=".45"/>
<circle cx="197.6" cy="40.1" r=".45"/>
<circle cx="199.2" cy="49.6" r=".47"/>
<circle cx="199.2" cy="57.5" r=".47"/>
<circle cx="199.2" cy="46.4" r=".47"/>
<circle cx="199.2" cy="43.2" r=".47"/>
<circle cx="199.2" cy="51.1" r=".47"/>
<circle cx="199.2" cy="54.3" r=".47"/>
<circle cx="199.2" cy="59.1" r=".47"/>
<circle cx="199.2" cy="41.7" r=".47"/>
<circle cx="199.2" cy="40.1" r=".46"/>
<circle cx="199.2" cy="48" r=".46"/>
<circle cx="199.2" cy="44.8" r=".46"/>
<circle cx="199.2" cy="52.7" r=".46"/>
<circle cx="199.2" cy="55.9" r=".46"/>
<circle cx="197.6" cy="73.3" r=".46"/>
<circle cx="197.6" cy="65.4" r=".46"/>
<circle cx="197.6" cy="70.1" r=".46"/>
<circle cx="197.6" cy="67" r=".46"/>
<circle cx="197.6" cy="62.2" r=".46"/>
<circle cx="197.6" cy="74.9" r=".46"/>
<circle cx="197.6" cy="78.1" r=".46"/>
<circle cx="197.6" cy="68.6" r=".45"/>
<circle cx="197.6" cy="76.5" r=".45"/>
<circle cx="197.6" cy="63.8" r=".45"/>
<circle cx="197.6" cy="71.7" r=".45"/>
<circle cx="197.6" cy="60.6" r=".45"/>
<circle cx="197.6" cy="79.6" r=".45"/>
<circle cx="199.2" cy="65.4" r=".47"/>
<circle cx="199.2" cy="67" r=".47"/>
<circle cx="199.2" cy="70.1" r=".47"/>
<circle cx="199.2" cy="73.3" r=".47"/>
<circle cx="199.2" cy="78.1" r=".47"/>
<circle cx="199.2" cy="74.9" r=".47"/>
<circle cx="199.2" cy="62.2" r=".47"/>
<circle cx="199.2" cy="63.8" r=".46"/>
<circle cx="199.2" cy="76.5" r=".46"/>
<circle cx="199.2" cy="79.6" r=".46"/>
<circle cx="199.2" cy="71.7" r=".46"/>
<circle cx="199.2" cy="60.6" r=".46"/>
<circle cx="199.2" cy="68.6" r=".46"/>
<circle cx="197.6" cy="81.2" r=".46"/>
<circle cx="197.6" cy="82.8" r=".46"/>
<circle cx="199.2" cy="81.2" r=".47"/>
<circle cx="199.2" cy="82.8" r=".47"/>
<circle cx="127.1" cy="138.7" r=".3"/>
<circle cx="127.1" cy="140.8" r=".3"/>
</g>
<path d="M196.8 28.2h3.2v61h-3.2z" fill="none" stroke="#00f" stroke-width=".47"/>
<circle cx="97.1" cy="137.4" r=".29" fill="#f0f"/>
<circle cx="97.1" cy="137.4" r=".29" fill="none" stroke="#f0f" stroke-width=".14"/>
<circle cx="209.5" cy="38.5" r=".3" fill="#f0f"/>
<circle cx="209.5" cy="38.5" r=".3" fill="none" stroke="#f0f" stroke-width=".14"/>
<circle cx="187.3" cy="32.1" r=".3" fill="#f0f"/>
<circle cx="187.3" cy="32.1" r=".3" fill="none" stroke="#f0f" stroke-width=".14"/>
<circle cx="187.3" cy="30.6" r=".3" fill="#f0f"/>
<circle cx="187.3" cy="30.6" r=".3" fill="none" stroke="#f0f" stroke-width=".14"/>
<circle cx="209.5" cy="29" r=".3" fill="#f0f"/>
<circle cx="209.5" cy="29" r=".3" fill="none" stroke="#f0f" stroke-width=".14"/>
<circle cx="209.5" cy="32.1" r=".3" fill="#f0f"/>
<circle cx="209.5" cy="32.1" r=".3" fill="none" stroke="#f0f" stroke-width=".14"/>
<circle cx="209.5" cy="36.9" r=".3" fill="#f0f"/>
<circle cx="209.5" cy="36.9" r=".3" fill="none" stroke="#f0f" stroke-width=".14"/>
<circle cx="209.5" cy="35.3" r=".3" fill="#f0f"/>
<circle cx="209.5" cy="35.3" r=".3" fill="none" stroke="#f0f" stroke-width=".14"/>
<circle cx="182.5" cy="33.7" r=".3" fill="#f0f"/>
<circle cx="182.5" cy="33.7" r=".3" fill="none" stroke="#f0f" stroke-width=".14"/>
<circle cx="187.3" cy="29" r=".3" fill="#f0f"/>
<circle cx="187.3" cy="29" r=".3" fill="none" stroke="#f0f" stroke-width=".14"/>
<text font-size="3.7" x="175" y="181.2">EDISON BREAKOUT BOARD</text>
<g font-size="3">
<text x="116.1" y="116.5">Refer to Document Intel(r) Edison breakout board users guide</text>
<text x="116.1" y="119.5">for button usage</text>
<text x="114.5" y="128.4">Power Button</text>
</g>
<g font-size="2.6">
<text x="172.3" y="184.4">Title</text>
<text x="183.9" y="187.3">BUTTON AND I/O CONNECTIONS</text>
<text x="172.3" y="193.1">Size</text>
<text x="175.1" y="196">A</text>
<text x="183.9" y="193.1">Document Number</text>
<text x="183.9" y="196">H49905</text>
<text x="267.5" y="193.1">Rev</text>
<text x="270.3" y="196">2</text>
<text x="172.3" y="201.7">Date:</text>
<text x="187.3" y="201.7">Tuesday, August 26, 2014</text>
<text x="229.9" y="201.7">Sheet</text>
<text x="244.3" y="201.7">7</text>
<text x="253" y="201.7">of</text>
<text x="261.6" y="201.7">8</text>
</g>
<g font-size="2">
<text x="30.2" y="2.2">5</text>
<text x="84.8" y="2.2">4</text>
<text x="139.5" y="2.2">3</text>
<text x="194.2" y="2.2">2</text>
<text x="248.9" y="2.2">1</text>
<text x=".8" y="29.8">D</text>
<text x="277" y="29.8">D</text>
<text x=".8" y="80.2">C</text>
<text x="277" y="80.2">C</text>
<text x=".8" y="130.6">B</text>
<text x="277" y="130.6">B</text>
<text x=".8" y="181">A</text>
<text x="277" y="181">A</text>
<text x="30.2" y="206.5">5</text>
<text x="84.8" y="206.5">4</text>
<text x="139.5" y="206.5">3</text>
<text x="194.2" y="206.5">2</text>
<text x="248.9" y="206.5">1</text>
</g>
<g font-size="1.4">
<text x="168" y="16.6">VBUS</text>
<text x="179.9" y="16.6">V_3P30</text>
<text x="174.3" y="19.7">V_1P80</text>
<text x="186.2" y="19.7">V_SYS</text>
<text x="194.9" y="28.7">2</text>
<text x="201.1" y="28.7">1</text>
<text x="194.1" y="35">10</text>
<text x="194.9" y="30.3">4</text>
<text x="194.9" y="31.8">6</text>
<text x="194.9" y="33.4">8</text>
<text x="201.1" y="30.3">3</text>
<text x="201.1" y="31.8">5</text>
<text x="201.1" y="33.4">7</text>
<text x="201.1" y="35">9</text>
<text x="194.1" y="36.6">12</text>
<text x="194.1" y="38.2">14</text>
<text x="194.1" y="39.8">16</text>
<text x="194.1" y="41.3">18</text>
<text x="201.1" y="36.6">11</text>
<text x="201.1" y="38.2">13</text>
<text x="201.1" y="39.8">15</text>
<text x="201.1" y="41.3">17</text>
<text x="172.3" y="44.4">UART2_RX</text>
<text x="194.1" y="44.5">22</text>
<text x="194.1" y="46.1">24</text>
<text x="194.1" y="47.7">26</text>
<text x="194.1" y="42.9">20</text>
<text x="201.1" y="42.9">19</text>
<text x="201.1" y="44.5">21</text>
<text x="201.1" y="46.1">23</text>
<text x="201.1" y="47.7">25</text>
<text x="194.1" y="49.2">28</text>
<text x="194.1" y="50.8">30</text>
<text x="194.1" y="52.4">32</text>
<text x="201.1" y="49.2">27</text>
<text x="201.1" y="50.8">29</text>
<text x="201.1" y="52.4">31</text>
<text x="216.6" y="49.1">UART2_TX</text>
<text x="194.1" y="54">34</text>
<text x="194.1" y="55.6">36</text>
<text x="194.1" y="57.1">38</text>
<text x="194.1" y="58.8">40</text>
<text x="201.1" y="54">33</text>
<text x="201.1" y="55.6">35</text>
<text x="201.1" y="57.1">37</text>
<text x="201.1" y="58.8">39</text>
<text x="171.5" y="61.8">SD_CLK_FB</text>
<text x="172.3" y="65">AUDIOCODEC_INT</text>
<text x="172.3" y="63.4">UART1_TX</text>
<text x="194.1" y="60.3">42</text>
<text x="194.1" y="61.9">44</text>
<text x="194.1" y="63.5">46</text>
<text x="194.1" y="65.1">48</text>
<text x="201.1" y="60.3">41</text>
<text x="201.1" y="61.9">43</text>
<text x="201.1" y="63.5">45</text>
<text x="201.1" y="65.1">47</text>
<text x="215.8" y="61.8">I2C1_SDA</text>
<text x="215.8" y="60.2">I2C1_SCL</text>
<text x="215.8" y="63.4">I2C6_SCL</text>
<text x="215.8" y="65">I2C6_SDA</text>
<text x="173.9" y="68.2">SSP2_CLK</text>
<text x="173.9" y="69.7">SSP2_FS</text>
<text x="173.9" y="71.3">SSP2_TXD</text>
<text x="173.9" y="66.5">SSP2_RXD</text>
<text x="194.1" y="66.7">50</text>
<text x="194.1" y="68.2">52</text>
<text x="194.1" y="69.8">54</text>
<text x="194.1" y="71.4">56</text>
<text x="201.1" y="66.7">49</text>
<text x="201.1" y="68.2">51</text>
<text x="201.1" y="69.8">53</text>
<text x="201.1" y="71.4">55</text>
<text x="216.6" y="69.7">SSP5_FS0</text>
<text x="216.6" y="68.2">SSP5_FS1</text>
<text x="216.6" y="71.3">SSP5_CLK</text>
<text x="172.3" y="72.9">SDIO0_CLK</text>
<text x="172.3" y="74.5">SDIO0_CCDN</text>
<text x="172.3" y="76.1">SDIO0_CMD</text>
<text x="172.3" y="77.6">SDIO0_DAT2</text>
<text x="194.1" y="73">58</text>
<text x="194.1" y="74.6">60</text>
<text x="194.1" y="76.2">62</text>
<text x="194.1" y="77.8">64</text>
<text x="201.1" y="73">57</text>
<text x="201.1" y="74.6">59</text>
<text x="201.1" y="76.2">61</text>
<text x="201.1" y="77.8">63</text>
<text x="216.6" y="72.9">SSP5_TXD</text>
<text x="216.6" y="74.5">SSP5_RXD</text>
<text x="216.6" y="76.1">UART1_RX</text>
<text x="216.6" y="77.6">UART1_RTS</text>
<text x="172.3" y="79.2">SDIO0_DAT0</text>
<text x="172.3" y="80.8">SDIO0_DAT3</text>
<text x="172.3" y="82.4">SDIO0_DAT1</text>
<text x="194.1" y="79.3">66</text>
<text x="194.1" y="80.9">68</text>
<text x="194.1" y="82.5">70</text>
<text x="201.1" y="79.3">65</text>
<text x="201.1" y="80.9">67</text>
<text x="201.1" y="82.5">69</text>
<text x="216.6" y="79.2">UART1_CTS</text>
<text x="96" y="120.2">V_SYS</text>
<text x="94.1" y="133.1">.</text>
<text x="118.9" y="137.1">1</text>
<text x="74.1" y="139.6">5%</text>
<text x="118.9" y="141.9">2</text>
<text x="121.6" y="148.3">D90553-001</text>
<text x="44.5" y="168">1</text>
<text x="76.2" y="168.8">1</text>
<text x="99.9" y="168.8">1</text>
<text x="44.5" y="186.2">1</text>
<text x="76.2" y="186.2">1</text>
<text x="99.9" y="186.2">1</text>
</g>
<g font-size="1.4" fill="#000080">
<text x="198.4" y="25.6">J7</text>
<text x="187.8" y="92.1">70Pin BTB Socket HIROSE DF40</text>
<text x="89.2" y="130.9">10K5%</text>
<text x="89.8" y="129.3">R48</text>
<text x="72.6" y="136.4">R49</text>
<text x="120.8" y="133.6">SW1</text>
<text x="71" y="139.6">220</text>
<text x="47.5" y="164.3">MTG1</text>
<text x="79.2" y="165.1">MTG3</text>
<text x="103" y="165.1">MGT5</text>
<text x="47.7" y="175">NPIN787</text>
<text x="79.3" y="175.8">NPTH125</text>
<text x="103.1" y="175.8">NPTH125</text>
<text x="47.5" y="182.5">MTG2</text>
<text x="79.2" y="182.5">MTG4</text>
<text x="103" y="182.5">MTG6</text>
<text x="47.7" y="193.3">NPIN787</text>
<text x="79.3" y="193.3">NPTH125</text>
<text x="103.1" y="193.3">NPTH125</text>
</g>
<g font-size="1.4" fill="#f00">
<text x="235.3" y="31.1">USB_ID</text>
<text x="235.3" y="34.3">MSIC_SLPCLK_2</text>
<text x="242.3" y="31.1">6,8</text>
<text x="248.5" y="34.3">5,8</text>
<text x="147.7" y="40.6">6,8</text>
<text x="151.4" y="40.6">USB_DP</text>
<text x="180.5" y="39.6">USB_DP</text>
<text x="180.5" y="41.1">USB_DN</text>
<text x="147.7" y="42.2">6,8</text>
<text x="150.7" y="45.3">4,5,8</text>
<text x="151.4" y="42.2">USB_DN</text>
<text x="153" y="46.8">5,8</text>
<text x="155.7" y="45.3">GP134</text>
<text x="156.6" y="46.8">GP44</text>
<text x="235.2" y="42.2">GPI_PWRBTN_N</text>
<text x="235.3" y="45.3">PSW</text>
<text x="235.3" y="43.8">FAULT</text>
<text x="235.6" y="46.8">V_VBAT_BKUP</text>
<text x="240.2" y="45.3">6,8</text>
<text x="241.5" y="43.8">6,8</text>
<text x="247.4" y="46.8">5,8</text>
<text x="248.3" y="42.2">5,7,8</text>
<text x="152.7" y="50.1">5,8</text>
<text x="152.7" y="51.9">5,8</text>
<text x="152.7" y="53.3">5,8</text>
<text x="152.8" y="48.3">5,8</text>
<text x="156.3" y="50.1">GP46</text>
<text x="156.3" y="51.9">GP47</text>
<text x="156.3" y="53.3">GP48</text>
<text x="156.5" y="48.3">GP45</text>
<text x="235.8" y="48.7">GP165</text>
<text x="236.1" y="50.1">GP135</text>
<text x="236.4" y="53.3">RCVR_MODE</text>
<text x="241.8" y="48.7">5,8</text>
<text x="242.1" y="50.1">4,5,8</text>
<text x="247.4" y="53.3">5,8</text>
<text x="146" y="56.4">5,8</text>
<text x="149.6" y="56.4">RESETOUT#</text>
<text x="152.4" y="55">5,8</text>
<text x="156" y="55">GP49</text>
<text x="236.1" y="56.4">GP12_PWM0</text>
<text x="236.1" y="58">GP182_PWM2</text>
<text x="236.1" y="59.6">GP183_PWM3</text>
<text x="236.1" y="54.9">GP13_PWM1</text>
<text x="246.4" y="56.4">5,8</text>
<text x="246.4" y="54.9">5,8</text>
<text x="247.2" y="58">5,8</text>
<text x="247.2" y="59.6">5,8</text>
<text x="153.6" y="64.3">5,8</text>
<text x="153.9" y="66">5,8</text>
<text x="153.9" y="61.2">5,8</text>
<text x="154.9" y="62.8">5,8</text>
<text x="157.3" y="64.3">GP131</text>
<text x="157.6" y="66">GP14</text>
<text x="157.6" y="61.2">GP15</text>
<text x="158.5" y="62.8">GP84</text>
<text x="236.6" y="61.3">GP19</text>
<text x="236.6" y="62.8">GP20</text>
<text x="236.6" y="64.5">GP27</text>
<text x="236.6" y="66">GP28</text>
<text x="241.8" y="61.3">5,8</text>
<text x="241.8" y="62.8">5,8</text>
<text x="241.8" y="64.5">5,8</text>
<text x="241.8" y="66">5,8</text>
<text x="154.2" y="67.5">5,8</text>
<text x="154.2" y="69.1">5,8</text>
<text x="154.2" y="70.7">5,8</text>
<text x="157.9" y="67.5">GP42</text>
<text x="157.9" y="69.1">GP40</text>
<text x="157.9" y="70.7">GP41</text>
<text x="236.6" y="71">GP110</text>
<text x="236.6" y="69.4">GP111</text>
<text x="242.6" y="71">5,8</text>
<text x="242.6" y="69.4">5,8</text>
<text x="154.1" y="77">5,8</text>
<text x="154.2" y="72.3">5,8</text>
<text x="154.2" y="74.2">5,8</text>
<text x="154.2" y="75.7">5,8</text>
<text x="157.7" y="77">GP79</text>
<text x="157.9" y="72.3">GP43</text>
<text x="157.9" y="74.2">GP78</text>
<text x="157.9" y="75.7">GP77</text>
<text x="236.1" y="76.9">GP130</text>
<text x="236.3" y="75.4">GP114</text>
<text x="236.4" y="73.9">GP115</text>
<text x="236.4" y="72.6">GP109</text>
<text x="242.1" y="76.9">5,8</text>
<text x="242.3" y="75.4">5,8</text>
<text x="242.4" y="73.9">5,8</text>
<text x="242.4" y="72.6">5,8</text>
<text x="154.1" y="80.2">5,8</text>
<text x="154.1" y="83.4">5,8</text>
<text x="154.1" y="78.6">5,8</text>
<text x="154.1" y="81.8">5,8</text>
<text x="157.7" y="80.2">GP80</text>
<text x="157.7" y="83.4">GP81</text>
<text x="157.7" y="78.6">GP82</text>
<text x="157.7" y="81.8">GP83</text>
<text x="236.1" y="80.2">GP128</text>
<text x="236.3" y="83.4">FW_RCVR</text>
<text x="236.3" y="78.4">GP129</text>
<text x="236.6" y="81.8">OSC_CLK_OUT_0</text>
<text x="242.1" y="80.2">5,8</text>
<text x="242.3" y="78.4">5,8</text>
<text x="245.3" y="83.4">5,8</text>
<text x="250.4" y="81.8">5,8</text>
<text x="102.7" y="136.9">GPI_PWRBTN_N_SW</text>
<text x="42.2" y="138.3">5,7,8</text>
<text x="47" y="138.3">GPI_PWRBTN_N</text>
<text x="106.9" y="141.7">PWRBTN_GND</text>
</g>
<g font-size="1.4" fill="#00f">
<text x="198.2" y="88.9" transform="rotate(-90 198.2 88.9)">MTG</text>
<text x="120.8" y="137">A</text>
<text x="120.8" y="141.8">B</text>
</g>
<g font-size="1.4" fill="#004080">
<text x="47.2" y="169">1</text>
<text x="78.9" y="169.8">1</text>
<text x="102.7" y="169.8">1</text>
<text x="47.2" y="187.2">1</text>
<text x="78.9" y="187.2">1</text>
<text x="102.7" y="187.2">1</text>
</g>
<text font-size="1.1" fill="#f00" x="81.5" y="136.9">GPI_PWRBTN_N_L</text>
</svg>
